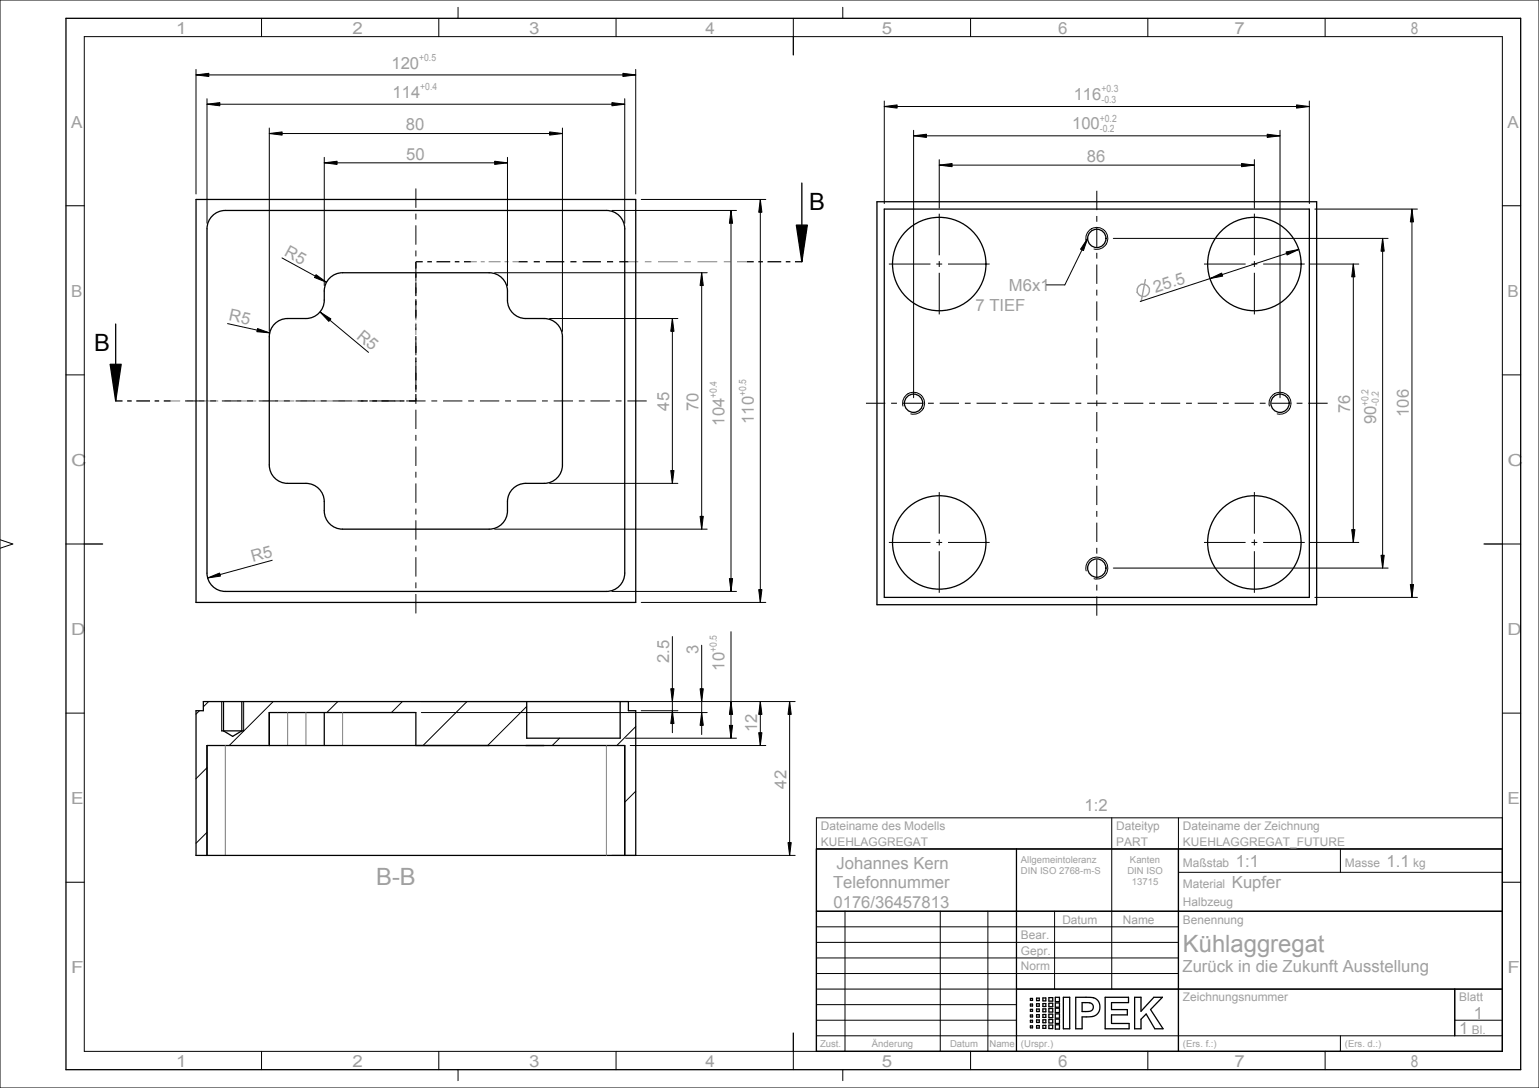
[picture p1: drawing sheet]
<svg xmlns="http://www.w3.org/2000/svg" width="420mm" height="297mm" viewBox="0 0 420 297" stroke-linecap="round" stroke-linejoin="round" font-family="sans-serif">
<path d="M217.3 61.4h3l-1.5 10zM30.1 99.4h3l-1.5 10z" fill="#000"/>
<g fill="none" stroke="#000" stroke-width=".35">
<path d="M18 5h397v287h-397zM216.5 10v5M218.8 50v21.4h-1.9M113.5 74.6v1.2M113.5 77.1v3.7M115.4 71.4h-1.9v1.9M116.6 71.4h1.3M119.1 71.4h3.8M124.1 71.4h1.3M126.6 71.4h1.9M141.5 71.4h2.5M145.7 71.4h1.6"/>
<path d="M149 71.4h5M155.7 71.4h1.6M159 71.4h5M165.7 71.4h1.6M169 71.4h2.5M203.8 71.4h1.9M206.9 71.4h1.3M209.4 71.4h3.8M214.4 71.4h1.3M217.3 61.4h3l-1.5 10zM30.1 99.4h3l-1.5 10zM31.6 88.4v21h1.8"/>
<path d="M113.5 82.1v1.2M113.5 84.6v1.8M113.5 94.4v1.9M113.5 97.6v1.2M34.7 109.4h1.2M37.2 109.4h3.7M42.2 109.4h1.2M44.7 109.4h1.9M98.5 109.4h1.9M101.6 109.4h1.3M104.1 109.4h3.8M109.1 109.4h1.3"/>
<path d="M113.5 107.6v1.8h-1.9M113.5 100.1v3.7M113.5 105.1v1.2M23 148.5h5M405 148.5h5M55.5 191.5h116v2.5h2v39.5h-3v-30h-57v-9h-40v9h-17v30h-3v-39.5h2zM60.5 199.5h6M61 191.5v8l2.5 1.5 2.5-1.5v-8M143.7 191.5v10h25.5v-10M222.8 231.8h187.2v55.2h-187.2zM277.4 231.8v55.2M321.6 231.8v55.2"/>
<path d="M222.8 248.8h187.2M277.4 270h132.6M281.2 278.5h.6v.5h-.6zM281.2 277.1h.6v.5h-.6zM281.2 275.5h.6v.6h-.6zM281.2 274.1h.6v.5h-.6zM281.2 272.6h.6v.5h-.6zM282.9 280h.7v.6h-.7zM282.9 278.4h.7v.7h-.7zM282.9 277h.7v.7h-.7zM282.9 275.4h.7v.7h-.7zM282.9 274h.7v.7h-.7z"/>
<path d="M282.9 272.5h.7v.7h-.7zM284.6 279.9h.8v.8h-.8zM284.6 278.4h.8v.8h-.8zM284.6 276.9h.8v.8h-.8zM284.6 275.4h.8v.8h-.8zM284.6 274h.8v.8h-.8zM284.6 272.4h.8v.8h-.8zM286.3 279.8h1v1h-1zM286.3 278.3h1v.9h-1zM286.3 276.8h1v1h-1zM286.3 275.3h1v1h-1zM286.3 273.9h1v.9h-1z"/>
<path d="M286.3 272.3h1v1h-1zM288 279.7h1.1v1.2h-1.1zM288 278.2h1.1v1.2h-1.1zM288 276.8h1.1v1.1h-1.1zM288 275.2h1.1v1.2h-1.1zM288 273.8h1.1v1.2h-1.1zM288 272.2h1.1v1.2h-1.1zM290.2 272.2h1.7v8.6h-1.7zM293.6 272.2l4.8 .2 1.1 .7 .6 1.1-.1 1.6-.9 1.3-1.1 .4-2.7 .1v3.2h-1.7zM295.3 273.7h1.8l.8 .2 .4 .7-.1 1-.8 .5h-2.1zM301.6 272.2h6.4v1.5h-4.7v1.9h4.4v1.4h-4.4v2.4h4.8v1.4h-6.5zM309.6 272.2h1.8v3.9l3.5-3.9h2.3l-3.2 3.4 3.4 5.2h-2.2l-2.4-4-1.4 1.4v2.6h-1.8z"/>
<path d="M397 270v12.8M216.5 282v5M281.2 280.1h.6v.5h-.6z"/>
</g>
<g fill="none" stroke="#7d7d7d" stroke-width=".27">
<path d="M128.5 71.4h1.6M131.2 71.4h1.1M133.4 71.4h3.2M137.7 71.4h1.1M139.9 71.4h1.6M171.5 71.4h2.7M176 71.4h1.8M179.6 71.4h5.4M186.8 71.4h1.8M190.4 71.4h5.3M197.5 71.4h1.8M201.1 71.4h2.7"/>
<path d="M113.5 86.4v1M113.5 88.1v.7M113.5 89.4v2M113.5 92.1v.7M113.5 93.4v1M46.6 109.4h2.6M50.9 109.4h1.7M54.4 109.4h5.1M61.3 109.4h1.7M64.7 109.4h5.2M71.7 109.4h1.7M75.1 109.4h5.2"/>
<path d="M82 109.4h1.8M85.5 109.4h5.2M92.4 109.4h1.8M95.9 109.4h2.6"/>
</g>
<g fill="none" stroke="#000" stroke-width=".27">
<path d="M0 0h420v297h-420zM23 10h387v277h-387zM71.4 5v5M119.8 5v5M125 2v3M168.1 5v5M216.5 5v5M230 2v3M264.9 5v5M313.3 5v5M361.6 5v5M18 56.2h5"/>
<path d="M410 56.2h5M296.4 65.9a3 3 0 0 1 2.7-3.8 3 3 0 0 1 3.2 3.2 3 3 0 0 1-3.8 2.7M18 102.3h5M246.4 110.9a3 3 0 0 1 2.7-3.8 3 3 0 0 1 3.2 3.2 3 3 0 0 1-3.8 2.7M346.4 110.9a3 3 0 0 1 2.7-3.8 3 3 0 0 1 3.2 3.2 3 3 0 0 1-3.8 2.7M410 102.3h5M0 147.3l3.5 1.2-3.5 1.2M18 148.5h5M296.4 155.9a3 3 0 0 1 2.7-3.8 3 3 0 0 1 3.2 3.2 3 3 0 0 1-3.8 2.7M410 148.5h5M18 194.7h5M54.4 194l-.9 .9"/>
<path d="M56.9 191.5l-1.4 1.4M60.5 191.5v8M66.5 191.5v8M74.6 191.5l-12 12M92.2 191.5l-3 3M109.8 191.5l-3 3M127.4 191.5l-12 12M143.7 192.8l-10.6 10.7M173.5 198.4l-5.2 5.1M410 194.7h5M56.5 209.6l-3 3M152.7 201.5l-2 2"/>
<path d="M173.5 216l-3 3M56.5 227.2l-3 3M222.8 231.8h187.2M277.4 231.8v55.2M303.4 223.3v46.7M321.6 238.1h88.4M321.6 223.3v63.7M365.8 231.8v6.3M410 223.3h-187.2v63.7M18 240.8h5M222.8 248.8h187.2M222.8 253h98.8"/>
<path d="M222.8 257.3h98.8M230.6 248.8v38.2M256.6 248.8v38.2M269.6 248.8v38.2M287.8 248.8v21.2M410 240.8h5M222.8 261.5h98.8M222.8 265.8h98.8M222.8 270h187.2M222.8 274.3h54.6M222.8 278.5h54.6M397 278.5h13"/>
<path d="M397 270v12.8M71.4 287v5M119.8 287v5M125 292v3M168.1 287v5M216.5 287v5M222.8 282.8h187.2M230 292v3M264.9 287v5M313.3 287v5M361.6 287v5M365.8 282.8v4.2"/>
</g>
<!-- layer: 02_ALL_AXES -->
<g fill="none" stroke="#000" stroke-width=".27">
<path d="M113.5 51.4v5.3M113.5 58.3v1.6M256.3 58.3v11.4M299.3 52.1v5.3M299.3 58.9v1.6M342.3 58.3v11.4M113.5 61.5v5.3M113.5 68.4v1.6M113.5 71.6v5.3M113.5 78.5v1.6M242.6 72.1h11.3M255.5 72.1h1.6"/>
<path d="M256.3 71.3v1.6M256.3 74.5v11.3M258.7 72.1h11.4M299.3 62.1v5.3M299.3 69v1.6M299.3 72.2v5.3M299.3 79.1v1.6M328.6 72.1h11.3M341.5 72.1h1.6M342.3 71.3v1.6M342.3 74.5v11.3M344.7 72.1h11.4"/>
<path d="M113.5 81.6v5.3M113.5 88.5v1.6M113.5 91.7v5.3M113.5 98.6v1.6M299.3 82.3v5.3M299.3 89.1v1.6M299.3 92.3v5.3M299.3 99.2v1.6M50.5 109.4h5.3M57.4 109.4h1.6M60.6 109.4h5.2M67.4 109.4h1.6"/>
<path d="M70.6 109.4h5.3M77.5 109.4h1.6M80.7 109.4h5.2M87.5 109.4h1.6M90.7 109.4h5.3M97.6 109.4h1.6M100.8 109.4h5.3M107.7 109.4h1.6M110.9 109.4h5.2M113.5 101.8v5.3M113.5 108.7v1.5M113.5 111.8v5.3"/>
<path d="M113.5 118.7v1.6M117.7 109.4h1.6M120.9 109.4h5.3M127.8 109.4h1.6M131 109.4h5.2M137.8 109.4h1.6M141 109.4h5.3M147.9 109.4h1.6M151.1 109.4h5.3M158 109.4h1.6M161.2 109.4h5.2M168 109.4h1.6"/>
<path d="M171.2 109.4h5.3M236.3 110.1h5.3M243.2 110.1h1.6M246.4 110.1h5.3M253.3 110.1h1.5M256.4 110.1h5.3M263.3 110.1h1.6M266.5 110.1h5.3M273.4 110.1h1.6M276.6 110.1h5.2M283.4 110.1h1.6M286.6 110.1h5.3"/>
<path d="M293.5 110.1h1.6M296.7 110.1h5.3M299.3 102.4v5.3M299.3 109.3v1.6M299.3 112.5v5.2M299.3 119.3v1.6M303.6 110.1h1.6M306.7 110.1h5.3M313.6 110.1h1.6M316.8 110.1h5.3M323.7 110.1h1.6M326.9 110.1h5.2"/>
<path d="M333.7 110.1h1.6M336.9 110.1h5.3M343.8 110.1h1.6M347 110.1h5.3M353.9 110.1h1.6M357.1 110.1h5.2M113.5 121.9v5.3M113.5 128.8v1.6M113.5 132v5.3M113.5 138.8v1.6M256.3 134.3v11.4M299.3 122.5v5.3"/>
<path d="M299.3 129.4v1.6M299.3 132.6v5.3M299.3 139.5v1.6M342.3 134.3v11.4M113.5 142v5.3M113.5 148.9v1.6M113.5 152.1v5.3M113.5 159v1.6M242.6 148.1h11.3M255.5 148.1h1.6M256.3 147.3v1.6M256.3 150.5v11.3"/>
<path d="M258.7 148.1h11.4M299.3 142.7v5.2M299.3 149.5v1.6M299.3 152.7v5.3M299.3 159.6v1.6M328.6 148.1h11.3M341.5 148.1h1.6M342.3 147.3v1.6M342.3 150.5v11.3M344.7 148.1h11.4M113.5 162.2v5.2M299.3 162.8v5.3"/>
</g>
<g fill="none" stroke="#000" stroke-width=".35">
<circle cx="256.3" cy="72.1" r="12.8"/>
<circle cx="299.3" cy="65.1" r="2.5"/>
<circle cx="342.3" cy="72.1" r="12.8"/>
<circle cx="249.3" cy="110.1" r="2.5"/>
<circle cx="349.3" cy="110.1" r="2.5"/>
<circle cx="256.3" cy="148.1" r="12.8"/>
<circle cx="299.3" cy="155.1" r="2.5"/>
<circle cx="342.3" cy="148.1" r="12.8"/>
</g>
<!-- layer: 20_ALL_FEATURES -->
<path d="M53.5 54.4h120v110h-120zM57.7 59.2a5 5 0 0 1 3.8-1.8h104a5 5 0 0 1 5 5v94a5 5 0 0 1-5 5h-104a5 5 0 0 1-5-5v-94a5 5 0 0 1 1.2-3.2zM239.3 55.1h120v110h-120zM241.3 57.1h116v106h-116zM75.3 88.1a5 5 0 0 1 3.2-1.2h5a5 5 0 0 0 5-5 7.2 7.2 0 0 1 1.2-5.7 5 5 0 0 1 3.8-1.8h40a5 5 0 0 1 5 5 7.2 7.2 0 0 0 1.2 5.8 5 5 0 0 0 3.8 1.7h5a5 5 0 0 1 5 5v35a5 5 0 0 1-5 5h-5a5 5 0 0 0-5 5 7.2 7.2 0 0 1-1.2 5.8 5 5 0 0 1-3.8 1.7h-40a5 5 0 0 1-5-5 7.2 7.2 0 0 0-1.2-5.7 5 5 0 0 0-3.8-1.8h-5a5 5 0 0 1-5-5v-35a5 5 0 0 1 1.8-3.8zM73.5 194.5v9h60M88.5 194.5v9M56.5 203.5v30h114v-30M143.5 203.5h5" fill="none" stroke="#000" stroke-width=".35"/>
<path d="M78.5 194.5v9M83.5 194.5v9M93.5 194.5v9M61.5 203.5v30M165.5 203.5v30" fill="none" stroke="#7d7d7d" stroke-width=".27"/>
<!-- layer: 51_ALL_DIMS -->
<g fill="#000">
<path d="M53.5 20.4l3.5-.4v.9zM56.5 28.4l3.5-.4v.9zM73.5 36.4l3.5-.4v.9zM150 36l3.5 .4-3.5 .5zM167 28l3.5 .4-3.5 .5zM170 20l3.5 .4-3.5 .5zM241.3 29.1l3.5-.5v.9zM249.3 37.1l3.5-.5v.9zM345.8 36.6l3.5 .5-3.5 .4zM353.8 28.6l3.5 .5-3.5 .4zM88.5 44.4l3.5-.4v.9zM135 44l3.5 .4-3.5 .5z"/>
<path d="M199.5 57.4l.4 3.5h-.8zM207.5 54.4l.4 3.5h-.8zM256.3 45.1l3.5-.5v.9zM338.8 44.6l3.5 .5-3.5 .4zM385.3 57.1l.5 3.5h-.9zM86.2 75l2.9 2.1-3.3-1.3zM191.5 74.4l.4 3.5h-.8zM330.2 76.1l3.2-1.6 .3 .9zM351 68.8l3.4-.7-3.2 1.5zM369.3 72.1l.5 3.5h-.9zM377.3 65.1l.5 3.5h-.9zM70.3 89.7l3.3 1.2-3.5-.4z"/>
<path d="M87.3 85.2l3 1.9-.6 .6zM183.5 86.9l.4 3.5h-.8zM183.1 128.4h.8l-.4 3.5zM56.7 157.8l3.2-1.4 .3 .9zM191.1 140.9h.8l-.4 3.5zM368.9 144.6h.9l-.5 3.5zM376.9 151.6h.9l-.5 3.5zM199.1 157.9h.8l-.4 3.5zM207.1 160.9h.8l-.4 3.5zM384.9 159.6h.9l-.5 3.5zM183.1 188h.8l-.4 3.5zM183.5 194l.4 3.5h-.8z"/>
<path d="M191.1 188h.8l-.4 3.5zM191.5 194.5l.4 3.5h-.8zM199.5 191.5l.4 3.5h-.8zM207.5 191.5l.4 3.5h-.8zM215.5 191.5l.4 3.5h-.8zM199.1 198h.8l-.4 3.5zM207.1 200h.8l-.4 3.5zM215.1 230h.8l-.4 3.5z"/>
</g>
<g fill="none" stroke="#000" stroke-width=".27">
<path d="M53.5 18.9v34M173.5 18.9v34M53.5 20.4l3.5-.4v.9zM53.5 20.4h120M56.5 28.4l3.5-.4v.9zM56.5 26.9v34M56.5 28.4h114M73.5 36.4l3.5-.4v.9zM73.5 34.9v55.5M73.5 36.4h80M150 36l3.5 .4-3.5 .5zM153.5 34.9v55.5"/>
<path d="M167 28l3.5 .4-3.5 .5zM170 20l3.5 .4-3.5 .5zM170.5 26.9v34M241.3 29.1l3.5-.5v.9zM241.3 27.6v28M241.3 29.1h116M249.3 37.1l3.5-.5v.9zM249.3 35.6v73M249.3 37.1h100M345.8 36.6l3.5 .5-3.5 .4zM349.3 35.6v73M353.8 28.6l3.5 .5-3.5 .4z"/>
<path d="M357.3 27.6v28M88.5 44.4l3.5-.4v.9zM88.5 42.9v35M88.5 44.4h50M135 44l3.5 .4-3.5 .5zM138.5 42.9v35M167 57.4h34M175 54.4h34M199.5 57.4l.4 3.5h-.8zM199.5 57.4v104M207.5 54.4l.4 3.5h-.8zM207.5 54.4v110"/>
<path d="M256.3 45.1l3.5-.5v.9zM256.3 43.6v13.2M256.3 45.1h86M338.8 44.6l3.5 .5-3.5 .4zM342.3 43.6v13.2M358.8 57.1h28M385.3 57.1l.5 3.5h-.9zM385.3 57.1v106M77 70.4l12.1 6.7M86.2 75l2.9 2.1-3.3-1.3zM135 74.4h58M191.5 74.4l.4 3.5h-.8z"/>
<path d="M191.5 74.4v70M303.8 65.1h75M330.2 76.1l3.2-1.6 .3 .9zM351 68.8l3.4-.7-3.2 1.5zM354.4 68.1l-43.2 14.2M357.6 72.1h13.2M369.3 72.1l.5 3.5h-.9zM369.3 72.1v76M377.3 65.1l.5 3.5h-.9zM377.3 65.1v90M62.1 88.3l11.5 2.6M70.3 89.7l3.3 1.2-3.5-.4z"/>
<path d="M87.3 85.2l3 1.9-.6 .6zM87.3 85.2l13.3 11M150 86.9h35M183.5 86.9l.4 3.5h-.8zM183.5 86.9v45M150 131.9h35M183.1 128.4h.8l-.4 3.5zM56.7 157.8l3.2-1.4 .3 .9zM74.3 152.9l-17.6 4.9M135 144.4h58M191.1 140.9h.8l-.4 3.5zM199.1 157.9h.8l-.4 3.5z"/>
<path d="M303.8 155.1h75M357.6 148.1h13.2M368.9 144.6h.9l-.5 3.5zM376.9 151.6h.9l-.5 3.5zM384.9 159.6h.9l-.5 3.5zM167 161.4h34M175 164.4h34M183.5 173.8v26.2M191.5 176.1v24.4M199.5 172.4v29.1M207.1 160.9h.8l-.4 3.5zM358.8 163.1h28"/>
<path d="M115 194.5h78M115 191.5h102M175 194h10M183.1 188h.8l-.4 3.5zM183.5 194l.4 3.5h-.8zM191.1 188h.8l-.4 3.5zM191.5 194.5l.4 3.5h-.8zM199.1 198h.8l-.4 3.5zM199.5 191.5l.4 3.5h-.8zM207.5 191.5l.4 3.5h-.8zM207.5 191.5v12M215.5 191.5l.4 3.5h-.8z"/>
<path d="M215.5 191.5v42M170.7 201.5h30.3M172 203.5h37M207.1 200h.8l-.4 3.5zM167 233.5h50M215.1 230h.8l-.4 3.5z"/>
</g>
<g fill="none" stroke="#9f9f9f" stroke-width=".38">
<path d="M312.6 76.3l-1.2 5.9"/>
<circle cx="312" cy="79.3" r="1.72"/>
</g>
<!-- layer: 52_ALL_NOTES -->
<path d="M296.8 65.1l-1.1 3.3-.8-.4z" fill="#000"/>
<path d="M296.8 65.1l-1.1 3.3-.8-.4zM296.8 65.1l-6.2 12.7h-5" fill="none" stroke="#000" stroke-width=".27"/>
<g font-size="6.5">
<text x="220.8" y="57.5">B</text>
<text x="25.7" y="95.9">B</text>
</g>
<g font-size="6.5" fill="#9f9f9f">
<text x="102.7" y="241.6">B-B</text>
<text x="322.8" y="259.8">Kühlaggregat</text>
</g>
<g font-size="4.6" fill="#9f9f9f">
<text x="106.8" y="18.7">120</text>
<text x="107.1" y="26.7">114</text>
<text x="293" y="27.3">116</text>
<text x="110.7" y="35.6">80</text>
<text x="292.6" y="35.3">100</text>
<text x="110.9" y="43.6">50</text>
<text x="296.6" y="44.2">86</text>
<text x="77.4" y="69.6" transform="rotate(29 77.4 69.6)">R5</text>
<text x="275.3" y="79.5">M6x1</text>
<text x="266.2" y="84.8">7 TIEF</text>
<text x="97.1" y="92.2" transform="rotate(40 97.1 92.2)">R5</text>
<text x="182.6" y="112.1" transform="rotate(-90 182.6 112.1)">45</text>
<text x="190.6" y="112.2" transform="rotate(-90 190.6 112.2)">70</text>
<text x="368.4" y="112.8" transform="rotate(-90 368.4 112.8)">76</text>
<text x="384.4" y="113.8" transform="rotate(-90 384.4 113.8)">106</text>
<text x="197.7" y="116.2" transform="rotate(-90 197.7 116.2)">104</text>
<text x="205.7" y="115.7" transform="rotate(-90 205.7 115.7)">110</text>
<text x="375.6" y="115.8" transform="rotate(-90 375.6 115.8)">90</text>
<text x="69" y="153.5" transform="rotate(-15 69 153.5)">R5</text>
<text x="190.6" y="178.6" transform="rotate(-90 190.6 178.6)">3</text>
<text x="182.6" y="181" transform="rotate(-90 182.6 181)">2.5</text>
<text x="197.7" y="183" transform="rotate(-90 197.7 183)">10</text>
<text x="206.6" y="199.9" transform="rotate(-90 206.6 199.9)">12</text>
<text x="214.6" y="215.3" transform="rotate(-90 214.6 215.3)">42</text>
<text x="296" y="221.5">1:2</text>
<text x="228.3" y="237.3">Johannes Kern</text>
<text x="337.3" y="236.7">1:1</text>
<text x="378.4" y="236.7">1.1</text>
<text x="227.3" y="242.5">Telefonnummer</text>
<text x="336.2" y="242.5">Kupfer</text>
<text x="227.5" y="247.8">0176/36457813</text>
<text x="322.7" y="265.4">Zurück in die Zukunft Ausstellung</text>
<text x="402.2" y="278.1">1</text>
<text x="398.2" y="282.4">1</text>
</g>
<g font-size="4.5" fill="#9f9f9f">
<text x="48.1" y="9.2">1</text>
<text x="96.2" y="9.2">2</text>
<text x="144.4" y="9.2">3</text>
<text x="192.5" y="9.2">4</text>
<text x="240.6" y="9.2">5</text>
<text x="288.8" y="9.2">6</text>
<text x="336.9" y="9.2">7</text>
<text x="385" y="9.2">8</text>
<text x="19.4" y="34.8">A</text>
<text x="411.4" y="34.8">A</text>
<text x="19.4" y="81">B</text>
<text x="315.3" y="80" transform="rotate(-18 315.3 80)">25.5</text>
<text x="411.4" y="81">B</text>
<text x="62.3" y="87.5" transform="rotate(12 62.3 87.5)">R5</text>
<text x="19.4" y="127.2">C</text>
<text x="411.4" y="127.2">C</text>
<text x="19.4" y="173.3">D</text>
<text x="411.4" y="173.3">D</text>
<text x="19.4" y="219.5">E</text>
<text x="411.4" y="219.5">E</text>
<text x="19.4" y="265.7">F</text>
<text x="411.4" y="265.7">F</text>
<text x="48.1" y="291.2">1</text>
<text x="96.2" y="291.2">2</text>
<text x="144.4" y="291.2">3</text>
<text x="192.5" y="291.2">4</text>
<text x="240.6" y="291.2">5</text>
<text x="288.8" y="291.2">6</text>
<text x="336.9" y="291.2">7</text>
<text x="385" y="291.2">8</text>
</g>
<g font-size="3.3" fill="#9f9f9f">
<text x="224" y="226.6">Dateiname des Modells</text>
<text x="304.6" y="226.6">Dateityp</text>
<text x="322.8" y="226.6">Dateiname der Zeichnung</text>
<text x="224" y="230.9">KUEHLAGGREGAT</text>
<text x="304.6" y="230.9">PART</text>
<text x="322.8" y="230.9">KUEHLAGGREGAT_FUTURE</text>
<text x="322.8" y="236.7">Maßstab</text>
<text x="367" y="236.7">Masse</text>
<text x="385.6" y="236.7">kg</text>
<text x="322.8" y="242.5">Material</text>
<text x="322.8" y="247.3">Halbzeug</text>
<text x="278.6" y="256.4">Bear.</text>
<text x="289.9" y="252.1">Datum</text>
<text x="306.4" y="252.1">Name</text>
<text x="322.8" y="252.1">Benennung</text>
<text x="278.6" y="260.6">Gepr.</text>
<text x="278.6" y="264.9">Norm</text>
<text x="322.8" y="273.4">Zeichnungsnummer</text>
<text x="398.2" y="273.4">Blatt</text>
<text x="401.7" y="282.4">Bl.</text>
</g>
<g font-size="2.7" fill="#9f9f9f">
<text x="114.4" y="16.6">+0.5</text>
<text x="114.7" y="24.6">+0.4</text>
<text x="300.6" y="25.2">+0.3</text>
<text x="300.6" y="28">-0.3</text>
<text x="300.2" y="33.2">+0.2</text>
<text x="300.2" y="36">-0.2</text>
<text x="195.6" y="108.6" transform="rotate(-90 195.6 108.6)">+0.4</text>
<text x="203.6" y="108.2" transform="rotate(-90 203.6 108.2)">+0.5</text>
<text x="373.5" y="110.8" transform="rotate(-90 373.5 110.8)">+0.2</text>
<text x="376.3" y="110.8" transform="rotate(-90 376.3 110.8)">-0.2</text>
<text x="195.6" y="178" transform="rotate(-90 195.6 178)">+0.5</text>
</g>
<g font-size="2.6" fill="#9f9f9f">
<text x="278.6" y="235.5">Allgemeintoleranz</text>
<text x="278.6" y="238.5">DIN ISO 2768-m-S</text>
<text x="307.7" y="238.5">DIN ISO</text>
<text x="308.4" y="235.5">Kanten</text>
<text x="308.9" y="241.5">13715</text>
<text x="223.8" y="285.9">Zust.</text>
<text x="238" y="285.9">Änderung</text>
<text x="259.3" y="285.9">Datum</text>
<text x="270" y="285.9">Name</text>
<text x="278.6" y="285.9">(Urspr.)</text>
<text x="322.8" y="285.9">(Ers. f.:)</text>
<text x="367" y="285.9">(Ers. d.:)</text>
</g>
</svg>
